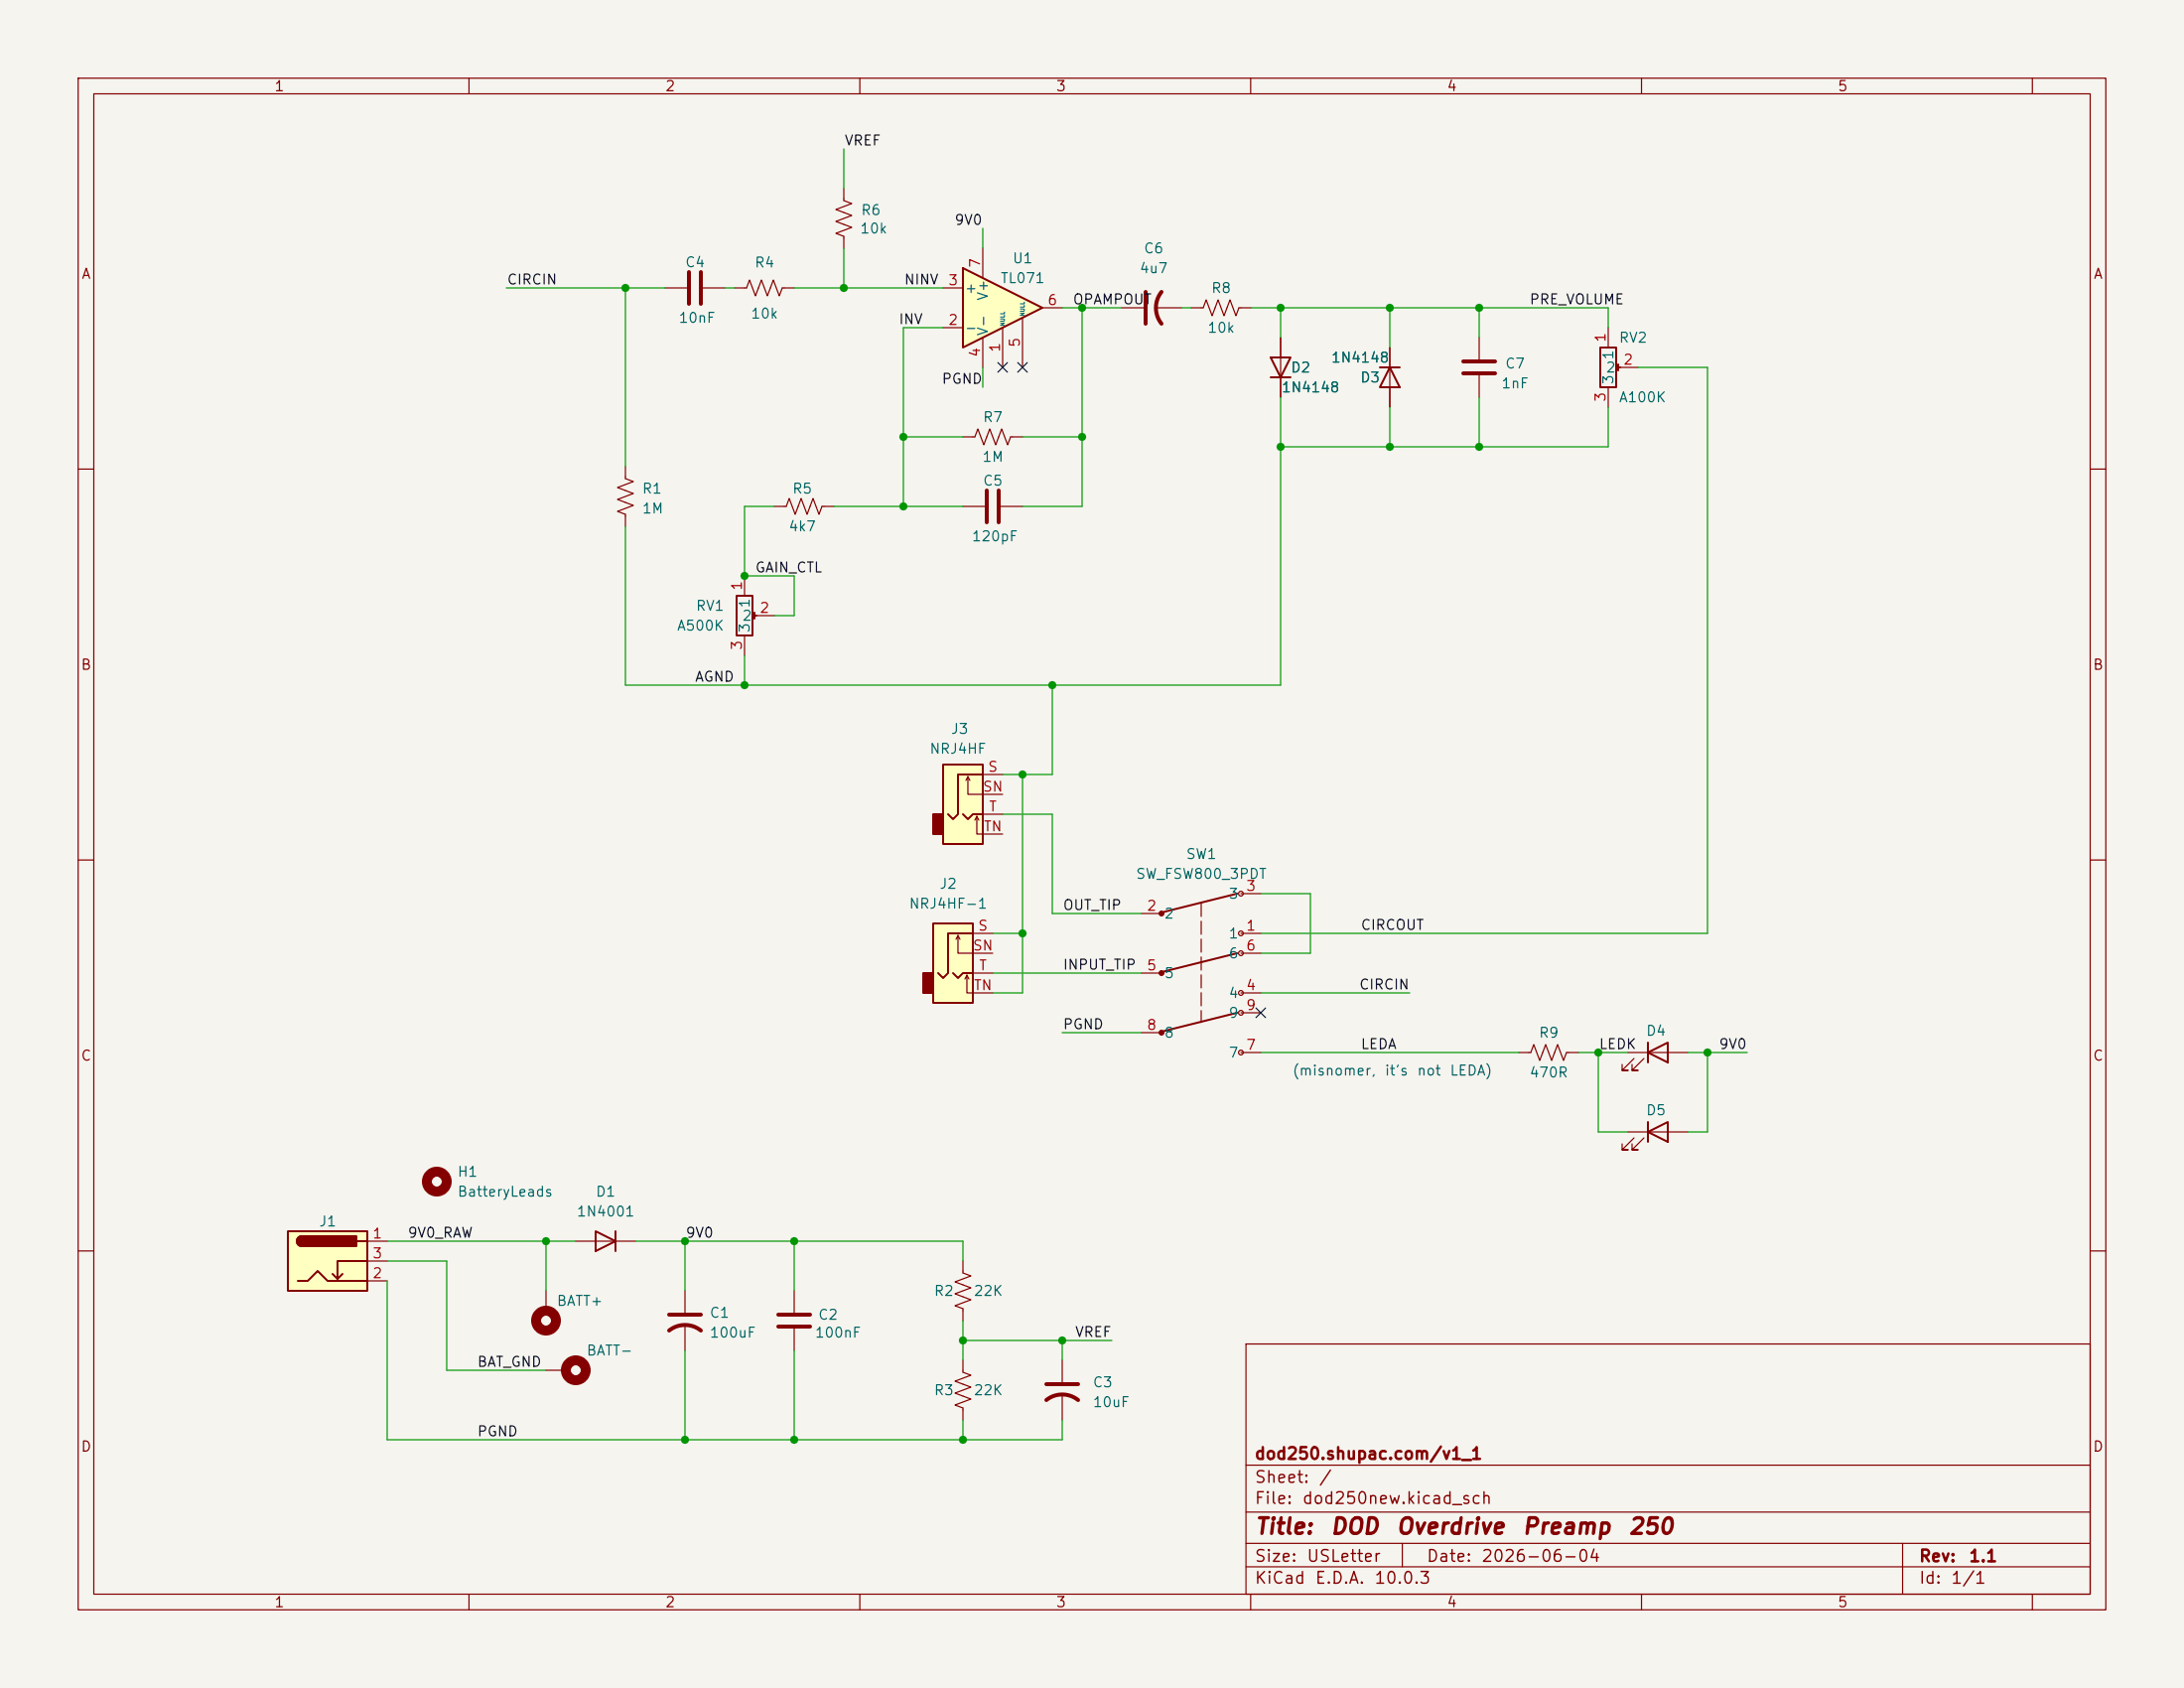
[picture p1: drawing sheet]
<svg xmlns="http://www.w3.org/2000/svg" width="279mm" height="216mm" viewBox="0 0 279 216" stroke-linecap="round" stroke-linejoin="round" font-family="sans-serif">
<path d="M0 0h279.4v215.9h-279.4z" fill="#f5f4ef" stroke="#f5f4ef" stroke-width=".13"/>
<g fill="none" stroke="#840000" stroke-width=".15">
<path d="M10 10h259.4v195.9h-259.4zM12 12h255.4v191.9h-255.4zM60 10v2M110 10v2M160 10v2M210 10v2M260 10v2M85.1 36.8h2.8M89.9 36.8h2.8M94 36.8h1.5l.4-1 .7 2 .8-2 .8 2 .7-2 .8 2 .4-1h1.5M107.9 24.1v1.6l1.1 .3-2.1 .8 2.1 .8-2.1 .7 2.1 .8-2.1 .7 1 .4v1.6M143.5 39.4h2.8"/>
<path d="M147.8 39.4h3.3M152.4 39.4h1.5l.4-1 .8 2 .7-2 .8 2 .8-2 .7 2 .4-1h1.5M163.8 43.2v7.6M177.8 44.5v7.6M189.2 43.2v2.8M189.2 48v2.8M205.7 41.9v2.6M205.7 49.5v2.6M207 47h2.5M10 60h2M123.2 64.8h2.8M128 64.8h2.8"/>
<path d="M267.4 60h2M10 110h2M267.4 110h2M208.3 134.6h7.6M209 135.4l-1.5 1.5h.8h-.8v-.8M210.3 135.4l-1.5 1.5h.7h-.7v-.8M73.7 158.8h7.6M10 160h2M69.8 175.3h2.6M69.8 165.1v2.5M87.6 165.1v2.8M87.6 169.4v3.3"/>
<path d="M101.6 165.1v2.8M101.6 169.9v2.8M123.2 174v1.5l1 .4-2 .8 2 .7-2 .8 2 .7-2 .8 1 .4v1.5M123.2 161.3v1.5l1 .4-2 .8 2 .7-2 .8 2 .7-2 .8 1 .4v1.5M135.9 174v2.8M135.9 178.3v3.3M159.4 171.9h108v32h-108zM267.4 160h2M159.4 197.4h108M159.4 193.4h108M159.4 187.4h108M179.4 197.4v3"/>
<path d="M243.4 197.4v6.5M60 203.9v2M110 203.9v2M159.4 200.4h108M160 203.9v2M210 203.9v2M260 203.9v2"/>
</g>
<path d="M162.6 45.7h2.5l-1.3 2.6zM162.6 48.3h2.5M176.5 47h2.6M177.8 47l1.3 2.5h-2.6zM204.7 44.5h2.1v5h-2.1zM206.8 47h.5M210.8 134.6l2.6-1.2v2.5zM210.8 133.4v2.5M76.2 157.5l2.5 1.3-2.5 1.2zM78.7 157.5v2.5" fill="none" stroke="#840000" stroke-width=".25"/>
<path d="M207 46.6v.8l-.2-.4z" fill="#840000" stroke="#840000" stroke-width=".25"/>
<g fill="none" stroke="#840000" stroke-width=".51">
<path d="M88.1 34.8v4.1M89.7 34.8v4.1M146.6 37.3v4.1M148.6 37.3a3.3 3.3 0 0 0 0 4.1M187.2 46.2h4.1M187.2 47.8h4.1M126.2 62.7v4.1M127.8 62.7v4.1M85.6 170.2a3.3 3.3 0 0 1 4.1 0M85.6 168.1h4.1M99.6 168.1h4M99.6 169.7h4"/>
<path d="M133.9 179.1a3.3 3.3 0 0 1 4 0M133.9 177h4"/>
</g>
<g fill="none" stroke="#840000" stroke-width="1.3">
<circle cx="69.8" cy="168.9" r="1.27"/>
<circle cx="73.7" cy="175.3" r="1.27"/>
</g>
<path d="M119.4 118.1h5.1v10.2h-5.1z" fill="#ffffc2"/>
<path d="M118.1 124.5h1.3v2.5h-1.3z" fill="#840000" stroke="#840000" stroke-width=".25"/>
<path d="M119.4 118.1h5.1v10.2h-5.1zM124.5 119.4h-3.2v5.1l-.7 .6-.6-.6M121.9 124.5l.7 .6 .6-.6h1.3" fill="none" stroke="#840000" stroke-width=".25"/>
<path d="M122.6 119.6l.2 .5M124.5 119.4h2.5M122.3 120.1l.3-.5v2.3h4.4M123.4 125.2l.3-.5v2.3h3.3M123.7 124.7l.3 .5M124.5 124.5h2.5M194.3 134.6h1.5l.4-1 .8 2 .7-2 .8 2 .8-2 .7 2 .4-1h1.5" fill="none" stroke="#840000" stroke-width=".15"/>
<circle cx="55.9" cy="151.1" r="1.27" fill="none" stroke="#840000" stroke-width="1.3"/>
<path d="M36.8 157.5h10.2v7.6h-10.2z" fill="#ffffc2"/>
<path d="M158.3 114.3l-9.4 2.3M158.3 121.9l-9.4 2.4M158.3 129.5l-9.4 2.4M36.8 157.5h10.2v7.6h-10.2zM38.6 158.1a.64 .64 0 0 0-.6 .7 .64 .64 0 0 0 .6 .6M45.7 158.8h1.3M210.8 144.8l2.6-1.3v2.6zM210.8 143.5v2.6M38.1 163.8h1.3l1.2-1.2 1.3 1.2h5.1M43.8 162.9l-.6 .7M47 161.3h-3.8v2.3l-.7-.7" fill="none" stroke="#840000" stroke-width=".25"/>
<g fill="#840000" stroke="#840000" stroke-width=".25">
<path d="M38.2 158.3l.4-.2v1.3a.63 .63 0 0 1-.6-.4 .63 .63 0 0 1 .2-.7z"/>
<path d="M38.6 158.1h7v1.3h-7z"/>
</g>
<g fill="none" stroke="#840000" stroke-width=".15">
<path d="M99.1 64.8h1.5l.4-1 .7 2 .8-2 .8 2 .7-2 .8 2 .4-1h1.5M146 116.8h2.6M158.7 119.4h2.6M158.7 114.3h2.6M146 124.5h2.6M146 132.1h2.6M158.7 127h2.6M158.7 121.9h2.6M158.7 134.6h2.6M158.7 129.5h2.6M47 158.8h2.5M208.3 144.8h7.6"/>
<path d="M209 145.5l-1.5 1.6h.8h-.8v-.8M210.3 145.5l-1.5 1.6h.7h-.7v-.8M47 163.8h2.5M47 161.3h2.5"/>
<circle cx="158.7" cy="114.3" r=".3"/>
<circle cx="158.7" cy="119.4" r=".3"/>
<circle cx="158.7" cy="129.5" r=".3"/>
<circle cx="158.7" cy="121.9" r=".3"/>
<circle cx="158.7" cy="127" r=".3"/>
<circle cx="158.7" cy="134.6" r=".3"/>
</g>
<g fill="#840000" stroke="#840000" stroke-width=".15">
<circle cx="148.6" cy="116.8" r=".3"/>
<circle cx="148.6" cy="124.5" r=".3"/>
<circle cx="148.6" cy="132.1" r=".3"/>
</g>
<path d="M153.7 115.5v15.3" fill="none" stroke="#840000" stroke-width=".15" stroke-dasharray="1.7 .6"/>
<path d="M120.6 97.8h5.1v10.2h-5.1z" fill="#ffffc2"/>
<path d="M119.4 104.1h1.2v2.6h-1.2z" fill="#840000" stroke="#840000" stroke-width=".25"/>
<path d="M120.6 97.8h5.1v10.2h-5.1zM125.7 99.1h-3.1v5l-.7 .7-.6-.7M123.2 104.1l.6 .7 .7-.7h1.2" fill="none" stroke="#840000" stroke-width=".25"/>
<path d="M80 59.7v1.5l1 .4-2 .8 2 .7-2 .8 2 .7-2 .8 1 .4v1.5M123.6 99.8l.2-.5v2.3h4.5M123.8 99.3l.3 .5M125.7 99.1h2.6M124.7 104.9l.3-.5v2.3h3.3M125 104.4l.2 .5M125.7 104.1h2.6" fill="none" stroke="#840000" stroke-width=".15"/>
<path d="M123.2 34.3l10.1 5.1-10.1 5.1z" fill="#ffffc2"/>
<path d="M123.2 34.3l10.1 5.1-10.1 5.1zM94.2 76.2h2.1v5.1h-2.1zM96.3 78.7h.5" fill="none" stroke="#840000" stroke-width=".25"/>
<g fill="none" stroke="#840000" stroke-width=".15">
<path d="M120.6 36.8h2.6M125.7 31.8v3.8M133.3 39.4h2.6M120.6 41.9h2.6M123.2 55.9h1.5l.4-1 .8 2 .7-2 .8 2 .7-2 .8 2 .4-1h1.5M125.7 43.2v3.8M128.3 41.9v5.1M130.8 40.6v6.4M163.8 43.2v2.5M163.8 48.3v2.5M177.8 44.5v2.5M177.8 49.5v2.6"/>
<path d="M95.2 73.7v2.5M96.5 78.7h2.6M95.2 81.3v2.5"/>
</g>
<path d="M96.5 78.4v.7l-.2-.4z" fill="#840000" stroke="#840000" stroke-width=".25"/>
<g fill="none" stroke="#009600" stroke-width=".15">
<path d="M107.9 19.1v5M64.8 36.8h20.3M80 36.8v22.9M92.7 36.8h1.3M101.6 36.8h19M107.9 31.8v5M125.7 29.2v2.6M135.9 39.4h7.6M138.4 39.4v25.4h-7.6M151.1 39.4h1.3M160 39.4h45.7v2.5M163.8 39.4v3.8"/>
<path d="M177.8 39.4v5.1M189.2 39.4v3.8M115.6 55.9h7.6M120.6 41.9h-5v22.9M125.7 47v2.5M130.8 55.9h7.6M163.8 50.8v36.8h-83.8v-20.3M177.8 52.1v5.1M189.2 50.8v6.4M205.7 52.1v5.1h-41.9M209.5 47h8.9v72.4h-57.1M99.1 64.8h-3.9v8.9h6.4v5h-2.5"/>
<path d="M106.7 64.8h16.5M95.2 83.8v3.8M130.8 99.1v27.9h-3.8M134.6 87.6v11.5h-6.3M127 119.4h3.8M128.3 104.1h6.3v12.7h11.4M161.3 114.3h6.3v7.6h-6.3M127 124.5h19M135.9 132.1h10.1M161.3 127h19M161.3 134.6h33M201.9 134.6h6.4"/>
<path d="M204.5 134.6v10.2h3.8M215.9 134.6h7.6M218.4 134.6v10.2h-2.5M49.5 158.8h24.2M69.8 158.8v6.3M81.3 158.8h41.9v2.5M87.6 158.8v6.3M101.6 158.8v6.3M49.5 163.8v20.4h86.4v-2.6M49.5 161.3h7.6v14h12.7M87.6 172.7v11.5M101.6 172.7v11.5"/>
<path d="M123.2 168.9v5.1M123.2 171.5h19M135.9 171.5v2.5M123.2 181.6v2.6"/>
</g>
<path d="M127.7 46.4l1.2 1.2M128.9 46.4l-1.2 1.2M130.2 46.4l1.2 1.2M131.4 46.4l-1.2 1.2M160.7 128.9l1.2 1.2M161.9 128.9l-1.2 1.2" fill="none" stroke="#000084" stroke-width=".15"/>
<g fill="#009600" stroke="#009600" stroke-width=".13">
<circle cx="134.6" cy="87.6" r=".46"/>
<circle cx="138.4" cy="55.9" r=".46"/>
<circle cx="163.8" cy="57.2" r=".46"/>
<circle cx="177.8" cy="57.2" r=".46"/>
<circle cx="189.2" cy="57.2" r=".46"/>
<circle cx="138.4" cy="39.4" r=".46"/>
<circle cx="177.8" cy="39.4" r=".46"/>
<circle cx="163.8" cy="39.4" r=".46"/>
<circle cx="189.2" cy="39.4" r=".46"/>
<circle cx="135.9" cy="171.5" r=".46"/>
<circle cx="87.6" cy="158.8" r=".46"/>
<circle cx="101.6" cy="158.8" r=".46"/>
<circle cx="123.2" cy="171.5" r=".46"/>
<circle cx="101.6" cy="184.2" r=".46"/>
<circle cx="123.2" cy="184.2" r=".46"/>
<circle cx="69.8" cy="158.8" r=".46"/>
<circle cx="87.6" cy="184.2" r=".46"/>
<circle cx="107.9" cy="36.8" r=".46"/>
<circle cx="115.6" cy="55.9" r=".46"/>
<circle cx="95.2" cy="87.6" r=".46"/>
<circle cx="130.8" cy="99.1" r=".46"/>
<circle cx="115.6" cy="64.8" r=".46"/>
<circle cx="80" cy="36.8" r=".46"/>
<circle cx="95.2" cy="73.7" r=".46"/>
<circle cx="218.4" cy="134.6" r=".46"/>
<circle cx="130.8" cy="119.4" r=".46"/>
<circle cx="204.5" cy="134.6" r=".46"/>
</g>
<g font-size="2" fill="#840000">
<text x="160.4" y="196.7">Title:</text>
<text x="170.1" y="196.7">DOD</text>
<text x="178.5" y="196.7">Overdrive</text>
<text x="194.6" y="196.7">Preamp</text>
<text x="208.2" y="196.7">250</text>
</g>
<g font-size="1.5" fill="#840000">
<text x="160.4" y="190">Sheet:</text>
<text x="160.4" y="187">dod250.shupac.com/v1_1</text>
<text x="168.6" y="190">/</text>
<text x="160.4" y="192.7">File:</text>
<text x="166.5" y="192.7">dod250new.kicad_sch</text>
<text x="160.4" y="202.9">KiCad</text>
<text x="160.4" y="200.1">Size:</text>
<text x="167.1" y="200.1">USLetter</text>
<text x="168.1" y="202.9">E.D.A.</text>
<text x="175.7" y="202.9">10.0.3</text>
<text x="182.4" y="200.1">Date:</text>
<text x="189.4" y="200.1">2026-06-04</text>
<text x="245.4" y="200.1">Rev:</text>
<text x="245.4" y="202.9">Id:</text>
<text x="249.5" y="202.9">1/1</text>
<text x="251.8" y="200.1">1.1</text>
</g>
<g font-size="1.3" fill="#840000">
<text x="35" y="12">1</text>
<text x="85" y="12">2</text>
<text x="135" y="12">3</text>
<text x="185" y="12">4</text>
<text x="235" y="12">5</text>
<text x="10.3" y="36">A</text>
<text x="267.7" y="36">A</text>
<text x="10.3" y="86">B</text>
<text x="267.7" y="86">B</text>
<text x="10.3" y="136">C</text>
<text x="267.7" y="136">C</text>
<text x="10.3" y="186">D</text>
<text x="267.7" y="186">D</text>
<text x="35" y="205.9">1</text>
<text x="85" y="205.9">2</text>
<text x="135" y="205.9">3</text>
<text x="185" y="205.9">4</text>
<text x="235" y="205.9">5</text>
</g>
<g font-size="1.3" fill="#0f0f0f">
<text x="107.9" y="18.9">VREF</text>
<text x="122" y="29.1">9V0</text>
<text x="64.8" y="36.7">CIRCIN</text>
<text x="114.9" y="41.8">INV</text>
<text x="115.6" y="36.7">NINV</text>
<text x="137.2" y="39.2">OPAMPOUT</text>
<text x="195.6" y="39.2">PRE_VOLUME</text>
<text x="120.4" y="49.4">PGND</text>
<text x="96.5" y="73.5">GAIN_CTL</text>
<text x="88.8" y="87.5">AGND</text>
<text x="135.9" y="116.7">OUT_TIP</text>
<text x="174" y="119.3">CIRCOUT</text>
<text x="135.9" y="124.3">INPUT_TIP</text>
<text x="135.9" y="132">PGND</text>
<text x="173.8" y="126.9">CIRCIN</text>
<text x="174" y="134.5">LEDA</text>
<text x="204.5" y="134.5">LEDK</text>
<text x="219.8" y="134.5">9V0</text>
<text x="52.1" y="158.6">9V0_RAW</text>
<text x="87.6" y="158.6">9V0</text>
<text x="137.4" y="171.3">VREF</text>
<text x="61" y="175.1">BAT_GND</text>
<text x="61" y="184">PGND</text>
</g>
<g font-size="1.3" fill="#006464">
<text x="110.1" y="27.8">R6</text>
<text x="87.6" y="34.5">C4</text>
<text x="96.4" y="34.5">R4</text>
<text x="109.9" y="30.2">10k</text>
<text x="129.4" y="34">U1</text>
<text x="145.7" y="35.3">4u7</text>
<text x="146.2" y="32.7">C6</text>
<text x="86.7" y="41.6">10nF</text>
<text x="96" y="41.1">10k</text>
<text x="123.3" y="37.8">+</text>
<text x="126.7" y="38.6" transform="rotate(-90 126.7 38.6)">V+</text>
<text x="127.9" y="36.5">TL071</text>
<text x="154.9" y="37.8">R8</text>
<text x="123.3" y="42.9">-</text>
<text x="126.7" y="43.1" transform="rotate(-90 126.7 43.1)">V-</text>
<text x="154.4" y="42.9">10k</text>
<text x="165" y="48">D2</text>
<text x="170.2" y="46.7">1N4148</text>
<text x="192.5" y="47.5">C7</text>
<text x="205.3" y="48">2</text>
<text x="206.7" y="46.1" transform="rotate(-90 206.7 46.1)">1</text>
<text x="207" y="44.2">RV2</text>
<text x="163.8" y="50.5">1N4148</text>
<text x="173.9" y="49.2">D3</text>
<text x="192" y="50">1nF</text>
<text x="206.7" y="49.3" transform="rotate(-90 206.7 49.3)">3</text>
<text x="207" y="51.8">A100K</text>
<text x="125.6" y="59.4">1M</text>
<text x="125.7" y="54.3">R7</text>
<text x="82.1" y="63.5">R1</text>
<text x="82.1" y="66">1M</text>
<text x="101.3" y="63.5">R5</text>
<text x="125.7" y="62.4">C5</text>
<text x="100.8" y="68.3">4k7</text>
<text x="124.2" y="69.6">120pF</text>
<text x="96.2" y="77.9" transform="rotate(-90 96.2 77.9)">1</text>
<text x="86.5" y="81">A500K</text>
<text x="88.9" y="78.4">RV1</text>
<text x="94.9" y="79.7">2</text>
<text x="96.2" y="81" transform="rotate(-90 96.2 81)">3</text>
<text x="121.6" y="94.2">J3</text>
<text x="118.8" y="96.7">NRJ4HF</text>
<text x="145.2" y="112.7">SW_FSW800_3PDT</text>
<text x="151.6" y="110.2">SW1</text>
<text x="116.2" y="116.5">NRJ4HF-1</text>
<text x="120.1" y="114">J2</text>
<text x="148.8" y="117.8">2</text>
<text x="157.1" y="115.3">3</text>
<text x="148.8" y="125.4">5</text>
<text x="157.1" y="120.4">1</text>
<text x="157.1" y="122.9">6</text>
<text x="157.1" y="128">4</text>
<text x="157.1" y="130.5">9</text>
<text x="148.8" y="133.1">8</text>
<text x="157.1" y="135.6">7</text>
<text x="196.8" y="133.1">R9</text>
<text x="210.5" y="132.8">D4</text>
<text x="195.6" y="138.1">470R</text>
<text x="210.5" y="143">D5</text>
<text x="58.4" y="150.8">H1</text>
<text x="58.4" y="153.4">BatteryLeads</text>
<text x="73.7" y="155.9">1N4001</text>
<text x="76.1" y="153.4">D1</text>
<text x="40.7" y="157.2">J1</text>
<text x="71.1" y="167.3">BATT+</text>
<text x="119.4" y="166.1">R2</text>
<text x="124.5" y="166.1">22K</text>
<text x="74.9" y="173.7">BATT-</text>
<text x="90.7" y="168.9">C1</text>
<text x="90.7" y="171.4">100uF</text>
<text x="104.2" y="171.4">100nF</text>
<text x="104.6" y="169.1">C2</text>
<text x="119.4" y="178.8">R3</text>
<text x="124.5" y="178.8">22K</text>
<text x="139.7" y="177.8">C3</text>
<text x="139.7" y="180.3">10uF</text>
</g>
<g font-size="1.3" fill="#a90000">
<text x="125.7" y="34.4" transform="rotate(-90 125.7 34.4)">7</text>
<text x="121.2" y="41.9">2</text>
<text x="121.2" y="36.8">3</text>
<text x="133.9" y="39.3">6</text>
<text x="125.7" y="45.8" transform="rotate(-90 125.7 45.8)">4</text>
<text x="128.2" y="45.2" transform="rotate(-90 128.2 45.2)">1</text>
<text x="130.8" y="44.5" transform="rotate(-90 130.8 44.5)">5</text>
<text x="205.7" y="43.9" transform="rotate(-90 205.7 43.9)">1</text>
<text x="207.6" y="47">2</text>
<text x="205.7" y="51.5" transform="rotate(-90 205.7 51.5)">3</text>
<text x="95.2" y="75.6" transform="rotate(-90 95.2 75.6)">1</text>
<text x="95.2" y="83.3" transform="rotate(-90 95.2 83.3)">3</text>
<text x="97.1" y="78.7">2</text>
<text x="125.6" y="101.6">SN</text>
<text x="126.3" y="99">S</text>
<text x="125.7" y="106.7">TN</text>
<text x="126.4" y="104.1">T</text>
<text x="125" y="119.4">S</text>
<text x="146.6" y="116.8">2</text>
<text x="159.3" y="119.4">1</text>
<text x="159.3" y="114.3">3</text>
<text x="124.4" y="121.9">SN</text>
<text x="125.1" y="124.4">T</text>
<text x="146.6" y="124.4">5</text>
<text x="159.3" y="121.9">6</text>
<text x="124.5" y="127">TN</text>
<text x="159.3" y="127">4</text>
<text x="159.3" y="129.5">9</text>
<text x="146.6" y="132.1">8</text>
<text x="159.3" y="134.6">7</text>
<text x="47.6" y="158.7">1</text>
<text x="47.6" y="161.3">3</text>
<text x="47.6" y="163.8">2</text>
</g>
<g font-size="1.3" fill="#0000c2">
<text x="165.2" y="137.9">(misnomer,</text>
<text x="177.1" y="137.9">it's</text>
<text x="181.2" y="137.9">not</text>
<text x="185.4" y="137.9">LEDA)</text>
</g>
<g font-size=".5" fill="#006464">
<text x="128.7" y="41.8" transform="rotate(-90 128.7 41.8)">NULL</text>
<text x="131.2" y="40.5" transform="rotate(-90 131.2 40.5)">NULL</text>
</g>
</svg>
